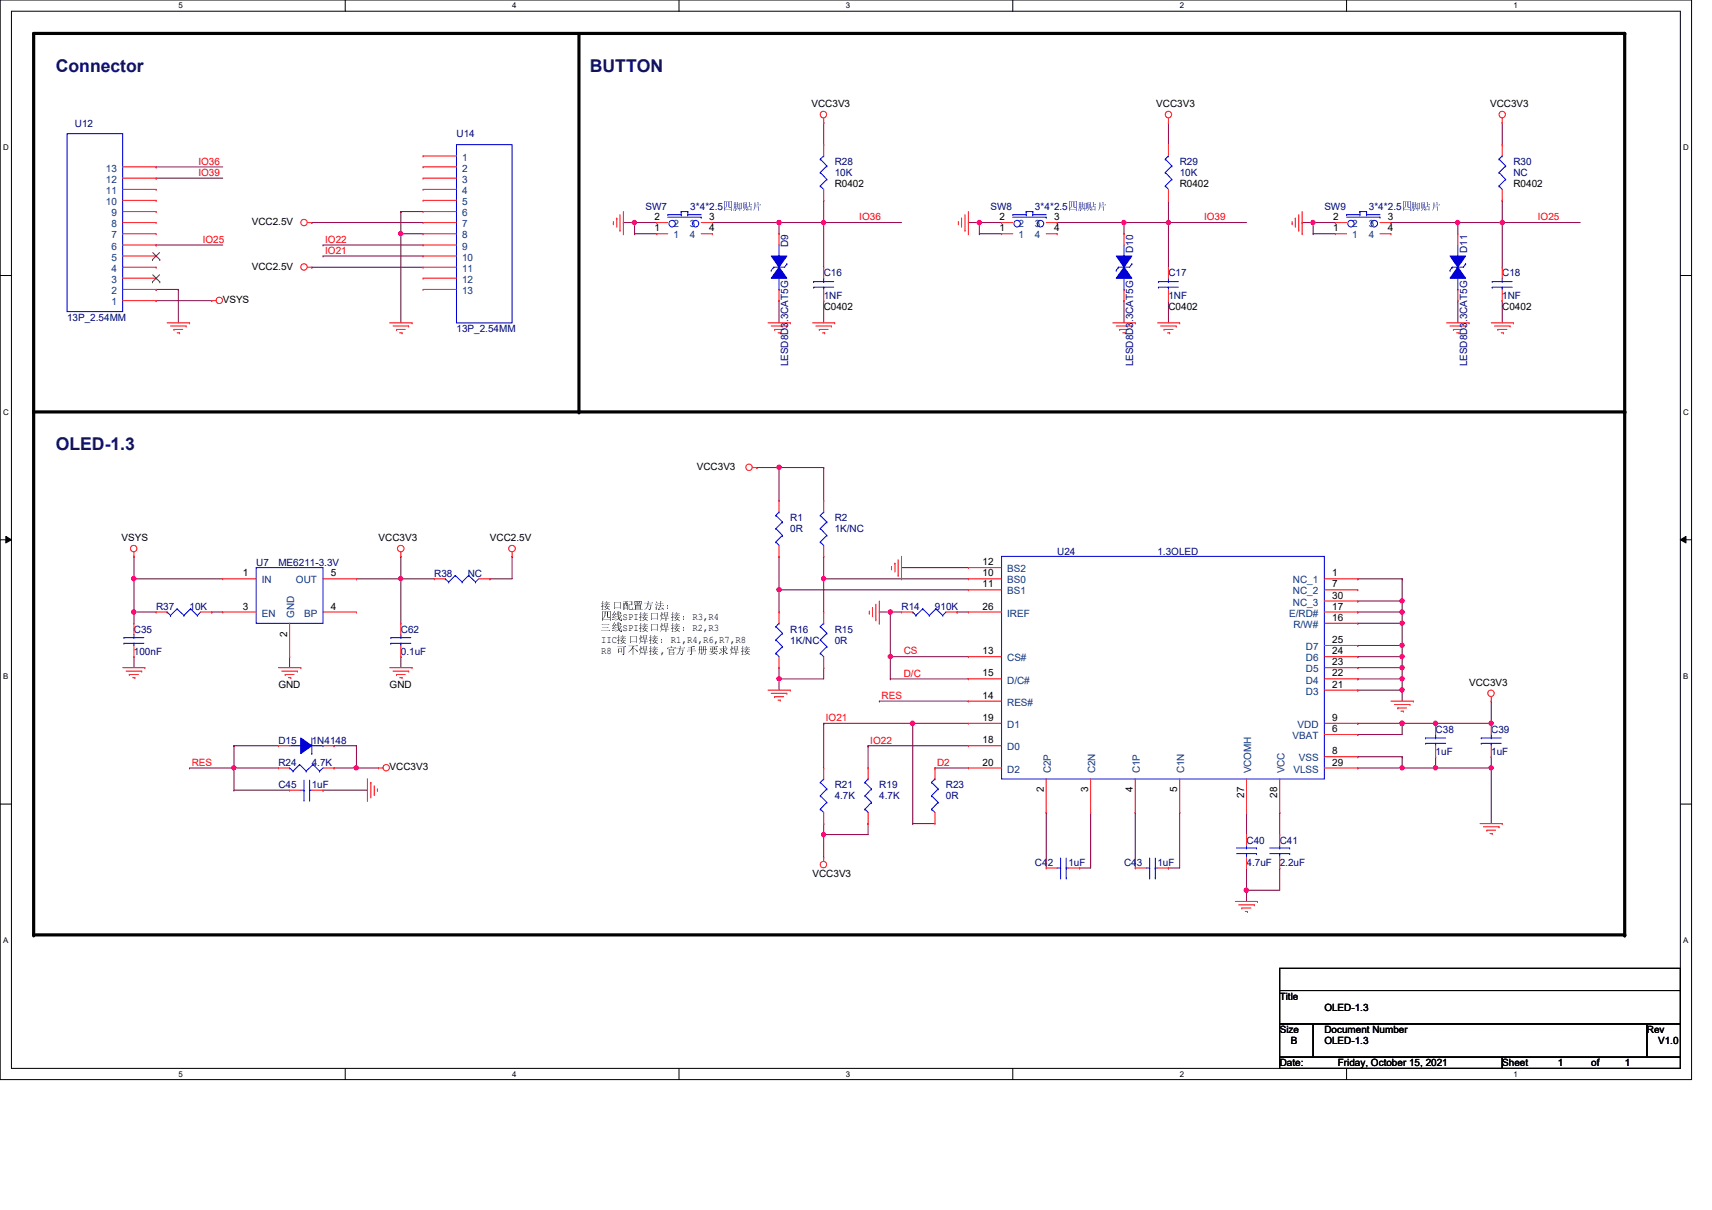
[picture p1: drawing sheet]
<svg xmlns="http://www.w3.org/2000/svg" width="297mm" height="210mm" viewBox="0 0 297 210" stroke-linecap="round" stroke-linejoin="round" font-family="sans-serif">
<path d="M0 0h293.5v187.3h-293.5zM2 1.9h289.5v183.4h-289.5z" fill="none" stroke="#000" stroke-width=".17"/>
<g fill="#fff">
<path d="M30.9 .2h.8v1.5h-.8z"/>
<path d="M30.9 185.5h.8v1.6h-.8z"/>
</g>
<path d="M59.9 0v1.9M59.9 185.3v2" fill="none" stroke="#000" stroke-width=".17"/>
<g fill="#fff">
<path d="M88.9 .2h.7v1.5h-.7z"/>
<path d="M88.9 185.5h.7v1.6h-.7z"/>
</g>
<path d="M117.8 0v1.9M117.8 185.3v2" fill="none" stroke="#000" stroke-width=".17"/>
<g fill="#fff">
<path d="M146.8 .2h.7v1.5h-.7z"/>
<path d="M146.8 185.5h.7v1.6h-.7z"/>
</g>
<path d="M175.7 0v1.9M175.7 185.3v2" fill="none" stroke="#000" stroke-width=".17"/>
<g fill="#fff">
<path d="M204.7 .2h.7v1.5h-.7z"/>
<path d="M204.7 185.5h.7v1.6h-.7z"/>
</g>
<path d="M233.6 0v1.9M233.6 185.3v2" fill="none" stroke="#000" stroke-width=".17"/>
<g fill="#fff">
<path d="M262.6 .2h.8v1.5h-.8z"/>
<path d="M262.6 185.5h.8v1.6h-.8z"/>
<path d="M.5 24.8h1v1.6h-1z"/>
<path d="M292.1 24.8h.9v1.6h-.9z"/>
<path d="M.5 70.7h1v1.5h-1z"/>
<path d="M292.1 70.7h.9v1.5h-.9z"/>
</g>
<path d="M0 47.8h2M291.5 47.8h2" fill="none" stroke="#000" stroke-width=".17"/>
<g fill="#fff">
<path d="M.5 116.5h.9v1.6h-.9z"/>
<path d="M292.1 116.5h.8v1.6h-.8z"/>
</g>
<path d="M0 93.6h2M1 93l1 .6-1 .6zM291.5 93.6l1-.6v1.2zM291.5 93.6h2" fill="none" stroke="#000" stroke-width=".17"/>
<path d="M1 93l1 .6-1 .6zM291.5 93.6l1-.6v1.2z" fill="#000"/>
<g fill="#fff">
<path d="M.5 162.4h.9v1.5h-.9z"/>
<path d="M292.1 162.4h.8v1.5h-.8z"/>
</g>
<path d="M0 139.5h2M291.5 139.5h2" fill="none" stroke="#000" stroke-width=".17"/>
<path d="M5.8 5.8h276.1v156.4h-276.1zM100.5 5.8v65.7M5.8 71.5h276.1" fill="none" stroke="#000" stroke-width=".55"/>
<g fill="#000">
<circle cx="281.9" cy="5.8" r=".28"/>
<circle cx="5.8" cy="71.5" r=".28"/>
<circle cx="100.5" cy="71.5" r=".28"/>
<circle cx="281.9" cy="71.5" r=".28"/>
<circle cx="5.8" cy="162.2" r=".28"/>
<circle cx="281.9" cy="162.2" r=".28"/>
</g>
<path d="M135.2 115.8h.1M135.2 115.8v2M152.6 106.2h.1M152.6 106.2h1.9M154.5 106.2h.1M154.5 106.2v7.7" fill="none" stroke="#7f003f" stroke-width=".17"/>
<circle cx="154.5" cy="106.2" r=".38" fill="#f0f"/>
<circle cx="154.5" cy="106.2" r=".38" fill="none" stroke="#f0f" stroke-width=".17"/>
<path d="M235.6 100.4h.1M235.6 104.3h.1M235.6 100.4h7.7M235.6 104.3h7.7M243.3 100.4h.1M243.3 104.3h.1M243.3 100.4v5.8" fill="none" stroke="#7f003f" stroke-width=".17"/>
<circle cx="243.3" cy="104.2" r=".37" fill="#f0f"/>
<circle cx="243.3" cy="104.2" r=".37" fill="none" stroke="#f0f" stroke-width=".17"/>
<path d="M235.6 106.2h.1M235.6 108.1h.1M235.6 106.2h7.7M235.6 108.1h7.7M243.3 108.1h.1M243.3 108.1v3.9" fill="none" stroke="#7f003f" stroke-width=".17"/>
<circle cx="243.3" cy="108.1" r=".37" fill="#f0f"/>
<circle cx="243.3" cy="108.1" r=".37" fill="none" stroke="#f0f" stroke-width=".17"/>
<path d="M235.6 112h.1M235.6 112h7.7M243.3 112h.1M243.3 112v1.9" fill="none" stroke="#7f003f" stroke-width=".17"/>
<circle cx="243.3" cy="111.9" r=".37" fill="#f0f"/>
<circle cx="243.3" cy="111.9" r=".37" fill="none" stroke="#f0f" stroke-width=".17"/>
<path d="M235.6 113.9h.1M235.6 115.8h.1M235.6 113.9h7.7M235.6 115.8h7.7M243.3 119.7h.1M243.3 119.7v1.9" fill="none" stroke="#7f003f" stroke-width=".17"/>
<circle cx="243.2" cy="115.8" r=".38" fill="#f0f"/>
<circle cx="243.2" cy="115.8" r=".38" fill="none" stroke="#f0f" stroke-width=".17"/>
<path d="M235.6 117.8h.1M235.6 117.8h7.7" fill="none" stroke="#7f003f" stroke-width=".17"/>
<circle cx="243.3" cy="117.7" r=".37" fill="#f0f"/>
<circle cx="243.3" cy="117.7" r=".37" fill="none" stroke="#f0f" stroke-width=".17"/>
<path d="M235.6 119.7h.1M235.6 119.7h7.7" fill="none" stroke="#7f003f" stroke-width=".17"/>
<circle cx="243.2" cy="119.7" r=".38" fill="#f0f"/>
<circle cx="243.2" cy="119.7" r=".38" fill="none" stroke="#f0f" stroke-width=".17"/>
<path d="M235.6 125.5h.1M235.6 125.5h7.7M249.1 125.5h.1M249.1 125.5h9.6" fill="none" stroke="#7f003f" stroke-width=".17"/>
<circle cx="258.7" cy="125.5" r=".38" fill="#f0f"/>
<circle cx="258.7" cy="125.5" r=".38" fill="none" stroke="#f0f" stroke-width=".17"/>
<circle cx="249" cy="125.5" r=".38" fill="#f0f"/>
<circle cx="249" cy="125.5" r=".38" fill="none" stroke="#f0f" stroke-width=".17"/>
<path d="M235.6 127.4h.1M243.3 125.5h.1M243.3 125.5v1.9h-7.7" fill="none" stroke="#7f003f" stroke-width=".17"/>
<circle cx="243.2" cy="125.5" r=".38" fill="#f0f"/>
<circle cx="243.2" cy="125.5" r=".38" fill="none" stroke="#f0f" stroke-width=".17"/>
<path d="M235.6 133.2h.1M235.6 133.2h7.7M258.7 133.2h.1M258.7 133.2v9.7" fill="none" stroke="#7f003f" stroke-width=".17"/>
<circle cx="258.7" cy="133.2" r=".37" fill="#f0f"/>
<circle cx="258.7" cy="133.2" r=".37" fill="none" stroke="#f0f" stroke-width=".17"/>
<path d="M235.6 131.3h.1M235.6 131.3h7.7M243.3 131.3h.1M243.3 131.3v1.9M249.1 133.2h.1M249.1 131.3h.1M249.1 133.2h9.6M249.1 131.3v1.9" fill="none" stroke="#7f003f" stroke-width=".17"/>
<circle cx="249.1" cy="133.2" r=".37" fill="#f0f"/>
<circle cx="249.1" cy="133.2" r=".37" fill="none" stroke="#f0f" stroke-width=".17"/>
<path d="M216.3 140.9h.1M216.3 150.6h.1M216.3 154.4h.1M216.3 140.9v3.9M216.3 150.6v3.8M222 140.9h.1M222 150.6h.1M222 140.9v3.9M222 150.6v3.8h-5.7" fill="none" stroke="#7f003f" stroke-width=".17"/>
<circle cx="216.2" cy="154.4" r=".38" fill="#f0f"/>
<circle cx="216.2" cy="154.4" r=".38" fill="none" stroke="#f0f" stroke-width=".17"/>
<g fill="none" stroke="#7f003f" stroke-width=".17">
<path d="M243.3 106.2h.1M243.3 106.2v1.9M181.5 140.9h.1M181.5 140.9v9.7M187.3 150.6h.1M189.2 140.9h.1M189.2 140.9v9.7h-1.9M197 140.9h.1M197 140.9v9.7M202.7 150.6h.1M204.7 140.9h.1M204.7 140.9v9.7h-2"/>
<path d="M216.3 154.4h.1M216.3 154.4v2"/>
</g>
<circle cx="243.2" cy="106.2" r=".38" fill="#f0f"/>
<circle cx="243.2" cy="106.2" r=".38" fill="none" stroke="#f0f" stroke-width=".17"/>
<path d="M243.3 117.8h.1M243.3 115.8h.1M243.3 113.9h.1M243.3 113.9v5.8" fill="none" stroke="#7f003f" stroke-width=".17"/>
<circle cx="243.3" cy="113.9" r=".37" fill="#f0f"/>
<circle cx="243.3" cy="113.9" r=".37" fill="none" stroke="#f0f" stroke-width=".17"/>
<path d="M243.3 133.2h.1M243.3 133.2h5.8M258.7 131.3h.1M258.7 131.3v1.9" fill="none" stroke="#7f003f" stroke-width=".17"/>
<circle cx="243.3" cy="133.2" r=".37" fill="#f0f"/>
<circle cx="243.3" cy="133.2" r=".37" fill="none" stroke="#f0f" stroke-width=".17"/>
<path d="M243.3 125.5h.1M243.3 125.5h5.8" fill="none" stroke="#7f003f" stroke-width=".17"/>
<circle cx="243.2" cy="125.5" r=".38" fill="#f0f"/>
<circle cx="243.2" cy="125.5" r=".38" fill="none" stroke="#f0f" stroke-width=".17"/>
<g fill="none" stroke="#7f003f" stroke-width=".17">
<path d="M135.2 96.5h.1M135.2 96.5v9.7M142.9 96.5h.1M142.9 96.5v3.9M156.4 98.5h.1M156.4 98.5h11.6M135.2 102.3h.1M135.2 102.3h32.8M142.9 100.4h.1M142.9 100.4h25.1M154.5 106.2h.1M154.5 106.2h1.9"/>
<path d="M166.1 106.2h.1M166.1 106.2h1.9"/>
</g>
<circle cx="135.2" cy="102.3" r=".37" fill="#f0f"/>
<circle cx="135.2" cy="102.3" r=".37" fill="none" stroke="#f0f" stroke-width=".17"/>
<path d="M142.9 100.4h.1M142.9 100.4v5.8" fill="none" stroke="#7f003f" stroke-width=".17"/>
<circle cx="142.9" cy="100.4" r=".38" fill="#f0f"/>
<circle cx="142.9" cy="100.4" r=".38" fill="none" stroke="#f0f" stroke-width=".17"/>
<path d="M135.2 117.8h.1M135.2 117.8v1.9M142.9 115.8h.1M142.9 115.8v2h-7.7" fill="none" stroke="#7f003f" stroke-width=".17"/>
<circle cx="135.2" cy="117.7" r=".37" fill="#f0f"/>
<circle cx="135.2" cy="117.7" r=".37" fill="none" stroke="#f0f" stroke-width=".17"/>
<path d="M135.2 81.1h.1M135.2 81.1h7.7M135.2 81.1v5.8M142.9 81.1h.1M142.9 81.1v5.8" fill="none" stroke="#7f003f" stroke-width=".17"/>
<circle cx="135.2" cy="81.1" r=".38" fill="#f0f"/>
<circle cx="135.2" cy="81.1" r=".38" fill="none" stroke="#f0f" stroke-width=".17"/>
<g fill="none" stroke="#7f003f" stroke-width=".17">
<path d="M131.3 81.1h.1M131.3 81.1h3.9M154.5 113.9h.1M154.5 117.8h.1M154.5 113.9h13.5M154.5 117.8h13.5M142.9 125.5h.1M142.9 125.5v7.7M150.6 129.4h.1M150.6 129.4h17.4M150.6 129.4v3.8M152.6 121.6h.1"/>
<path d="M152.6 121.6h15.4M158.4 125.5h.1M158.4 125.5h9.6M142.9 142.9h.1M142.9 144.8h.1M142.9 142.9v1.9M150.6 142.9h.1M150.6 142.9v1.9h-7.7"/>
</g>
<circle cx="142.9" cy="144.8" r=".38" fill="#f0f"/>
<circle cx="142.9" cy="144.8" r=".38" fill="none" stroke="#f0f" stroke-width=".17"/>
<path d="M158.4 125.5h.1M158.4 125.5v17.4M162.2 133.2h.1M162.2 133.2h5.8M142.9 144.8h.1M142.9 144.8v3.9M158.4 142.9h.1M158.4 142.9h3.8" fill="none" stroke="#7f003f" stroke-width=".17"/>
<circle cx="158.3" cy="125.5" r=".38" fill="#f0f"/>
<circle cx="158.3" cy="125.5" r=".38" fill="none" stroke="#f0f" stroke-width=".17"/>
<path d="M154.5 113.9h.1M154.5 113.9v3.9M142.9 125.5h.1M142.9 125.5h15.5" fill="none" stroke="#7f003f" stroke-width=".17"/>
<circle cx="154.5" cy="113.9" r=".37" fill="#f0f"/>
<circle cx="154.5" cy="113.9" r=".37" fill="none" stroke="#f0f" stroke-width=".17"/>
<g fill="none" stroke="#7f003f" stroke-width=".17">
<path d="M54.1 38.6h.1M54.1 38.6h19.3M69.6 36.7h.1M69.6 36.7h3.8M27.1 50.2h.1M27.1 50.2h3.8M30.9 50.2h.1M30.9 50.2v5.8M56 44.4h.1M56 42.5h.1M56 44.4h17.4M56 42.5h17.4"/>
<path d="M69.6 40.6h.1M69.6 40.6v15.4M258.7 121.6h.1M258.7 121.6v3.9"/>
</g>
<circle cx="69.5" cy="40.5" r=".37" fill="#f0f"/>
<circle cx="69.5" cy="40.5" r=".37" fill="none" stroke="#f0f" stroke-width=".17"/>
<g fill="none" stroke="#7f003f" stroke-width=".17">
<path d="M27.1 29h.1M27.1 30.9h.1M27.1 29h11.5M27.1 30.9h11.5M69.6 36.7h.1M69.6 36.7v3.9M108.2 38.6h.1M108.2 38.6h1.9M110.1 38.6h.1M110.1 38.6v2M27.1 52.2h.1M27.1 42.5h.1"/>
<path d="M27.1 52.2h9.6M27.1 42.5h11.5M54.1 46.4h.1M54.1 46.4h19.3M69.6 40.6h.1M69.6 40.6h3.8"/>
</g>
<circle cx="110.1" cy="38.6" r=".38" fill="#f0f"/>
<circle cx="110.1" cy="38.6" r=".38" fill="none" stroke="#f0f" stroke-width=".17"/>
<path d="M110.1 38.6h.1M110.1 38.6h3.9M123.6 38.6h.1M123.6 38.6h11.6" fill="none" stroke="#7f003f" stroke-width=".17"/>
<circle cx="135.2" cy="38.6" r=".38" fill="#f0f"/>
<circle cx="135.2" cy="38.6" r=".38" fill="none" stroke="#f0f" stroke-width=".17"/>
<g fill="none" stroke="#7f003f" stroke-width=".17">
<path d="M135.2 38.6h.1M135.2 38.6v2M142.9 38.6h.1M142.9 21.3h.1M142.9 21.3v3.8M142.9 38.6v7.8M142.9 38.6h13.5M110.1 40.6h.1M110.1 40.6h3.9M135.2 52.2h.1M135.2 52.2v3.8M142.9 52.2h.1"/>
<path d="M142.9 52.2v3.8"/>
</g>
<circle cx="142.9" cy="38.6" r=".38" fill="#f0f"/>
<circle cx="142.9" cy="38.6" r=".38" fill="none" stroke="#f0f" stroke-width=".17"/>
<path d="M135.2 38.6h7.7M142.9 34.8h.1M142.9 38.6h.1M142.9 34.8v3.8M168 38.6h.1M168 38.6h1.9M169.9 38.6h.1M169.9 38.6v2" fill="none" stroke="#7f003f" stroke-width=".17"/>
<circle cx="169.9" cy="38.6" r=".38" fill="#f0f"/>
<circle cx="169.9" cy="38.6" r=".38" fill="none" stroke="#f0f" stroke-width=".17"/>
<path d="M169.9 38.6h.1M169.9 38.6h3.9M183.4 38.6h.1M183.4 38.6h11.6" fill="none" stroke="#7f003f" stroke-width=".17"/>
<circle cx="195" cy="38.6" r=".38" fill="#f0f"/>
<circle cx="195" cy="38.6" r=".38" fill="none" stroke="#f0f" stroke-width=".17"/>
<g fill="none" stroke="#7f003f" stroke-width=".17">
<path d="M195 38.6h.1M195 38.6v2M202.7 38.6h.1M202.7 21.3h.1M202.7 21.3v3.8M202.7 38.6v7.8M202.7 38.6h13.6M169.9 40.6h.1M169.9 40.6h3.9M195 52.2h.1M195 52.2v3.8M202.7 52.2h.1"/>
<path d="M202.7 52.2v3.8"/>
</g>
<circle cx="202.7" cy="38.6" r=".38" fill="#f0f"/>
<circle cx="202.7" cy="38.6" r=".38" fill="none" stroke="#f0f" stroke-width=".17"/>
<path d="M195 38.6h7.7M202.7 34.8h.1M202.7 38.6h.1M202.7 34.8v3.8M225.9 38.6h.1M225.9 38.6h1.9M227.8 38.6h.1M227.8 38.6v2" fill="none" stroke="#7f003f" stroke-width=".17"/>
<circle cx="227.8" cy="38.6" r=".38" fill="#f0f"/>
<circle cx="227.8" cy="38.6" r=".38" fill="none" stroke="#f0f" stroke-width=".17"/>
<path d="M227.8 38.6h.1M227.8 38.6h3.9M241.3 38.6h.1M241.3 38.6h11.6" fill="none" stroke="#7f003f" stroke-width=".17"/>
<circle cx="252.9" cy="38.6" r=".38" fill="#f0f"/>
<circle cx="252.9" cy="38.6" r=".38" fill="none" stroke="#f0f" stroke-width=".17"/>
<g fill="none" stroke="#7f003f" stroke-width=".17">
<path d="M252.9 38.6h.1M252.9 38.6v2M260.6 38.6h.1M260.6 21.3h.1M260.6 21.3v3.8M260.6 38.6v7.8M260.6 38.6h13.6M227.8 40.6h.1M227.8 40.6h3.9M252.9 52.2h.1M252.9 52.2v3.8M260.6 52.2h.1"/>
<path d="M260.6 52.2v3.8"/>
</g>
<circle cx="260.6" cy="38.6" r=".38" fill="#f0f"/>
<circle cx="260.6" cy="38.6" r=".38" fill="none" stroke="#f0f" stroke-width=".17"/>
<path d="M252.9 38.6h7.7M260.6 34.8h.1M260.6 38.6h.1M260.6 34.8v3.8M23.2 100.4h.1M23.2 100.4h15.4" fill="none" stroke="#7f003f" stroke-width=".17"/>
<circle cx="23.2" cy="100.4" r=".38" fill="#f0f"/>
<circle cx="23.2" cy="100.4" r=".38" fill="none" stroke="#f0f" stroke-width=".17"/>
<path d="M23.2 106.2h.1M23.2 100.4h.1M23.2 106.2h3.9M23.2 100.4v5.8M36.7 106.2h.1M36.7 106.2h1.9M61.8 100.4h.1M61.8 100.4h7.8M69.6 113.9h.1M69.6 100.4h.1M69.6 100.4v7.7M69.6 113.9v1.9" fill="none" stroke="#7f003f" stroke-width=".17"/>
<circle cx="69.5" cy="100.4" r=".38" fill="#f0f"/>
<circle cx="69.5" cy="100.4" r=".38" fill="none" stroke="#f0f" stroke-width=".17"/>
<path d="M69.6 96.5h.1M69.6 96.5v3.9M23.2 113.9h.1M23.2 106.2h.1M23.2 106.2v1.9M23.2 113.9v1.9M50.2 113.9h.1M50.2 113.9v1.9" fill="none" stroke="#7f003f" stroke-width=".17"/>
<circle cx="23.2" cy="106.2" r=".38" fill="#f0f"/>
<circle cx="23.2" cy="106.2" r=".38" fill="none" stroke="#f0f" stroke-width=".17"/>
<g fill="none" stroke="#7f003f" stroke-width=".17">
<path d="M23.2 96.5h.1M23.2 96.5v3.9M88.9 96.5h.1M88.9 96.5v3.9h-3.9M69.6 100.4h.1M69.6 100.4h5.7M85 100.4h.1M40.6 133.2h.1M40.6 137.1h.1M40.6 133.2h7.7M40.6 137.1h9.6M40.6 133.2v3.9"/>
<path d="M58 133.2h.1M58 133.2h7.7M61.8 133.2h.1"/>
</g>
<circle cx="40.6" cy="133.2" r=".37" fill="#f0f"/>
<circle cx="40.6" cy="133.2" r=".37" fill="none" stroke="#f0f" stroke-width=".17"/>
<path d="M32.9 133.2h.1M32.9 133.2h7.7M56 137.1h.1M56 137.1h7.8M58 129.4h.1M58 129.4h3.8M61.8 129.4h.1M61.8 129.4v3.8" fill="none" stroke="#7f003f" stroke-width=".17"/>
<circle cx="61.8" cy="133.2" r=".37" fill="#f0f"/>
<circle cx="61.8" cy="133.2" r=".37" fill="none" stroke="#f0f" stroke-width=".17"/>
<path d="M40.6 129.4h.1M40.6 129.4h7.7M40.6 129.4v3.8" fill="none" stroke="#7f003f" stroke-width=".17"/>
<g fill="none" stroke="#f00" stroke-width=".17">
<path d="M53.3 38.6h.8M54.1 38.6h.1M106.4 38.8h.1M106.4 38.4v.4M107 37.8h.1M107 37.8v1.6M107.6 40h.1M107.6 37.3v2.7M108.2 36.7v3.9M142.9 21.3h.1M142.9 20.5v.8M166.3 38.8h.1"/>
<path d="M166.3 38.4v.4M166.8 37.8h.1M166.8 37.8v1.6M167.4 40h.1M167.4 37.3v2.7M168 36.7v3.9M202.7 21.3h.1M202.7 20.5v.8M224.2 38.8h.1M224.2 38.4v.4M224.7 37.8h.1M224.7 37.8v1.6"/>
<path d="M225.3 40h.1M225.3 37.3v2.7M225.9 36.7v3.9M260.6 21.3h.1M260.6 20.5v.8M29 56h3.9M29.6 56.6h2.7M30.2 57.1h.1M30.2 57.1h1.5M30.7 57.7h.5M31.2 57.7h.1M32.3 56.6h.1"/>
<path d="M32.9 56h.1M36.7 52.2h.1M36.7 52.2h.8M53.3 46.4h.8M54.1 46.4h.1M67.6 56h3.9M68.2 56.6h2.7M68.8 57.1h.1M68.8 57.1h1.5M69.3 57.7h.5M69.8 57.7h.1M70.9 56.6h.1"/>
<path d="M71.5 56h.1M108.2 40.6h.1M133.3 56h3.8M133.8 56.6h2.7M134.4 57.1h.1M134.4 57.1h1.6M135 57.7h.4M135.4 57.7h.1M136.5 56.6h.1M137.1 56h.1M141 56h3.8M141.6 56.6h2.7"/>
<path d="M142.2 57.1h.1M142.2 57.1h1.5M142.7 57.7h.4M143.1 57.7h.1M144.3 56.6h.1M144.8 56h.1M168 40.6h.1M193.1 56h3.9M193.7 56.6h2.7M194.3 57.1h.1M194.3 57.1h1.5M194.8 57.7h.4"/>
<path d="M195.2 57.7h.1M196.4 56.6h.1M197 56h.1M200.8 56h3.9M201.4 56.6h2.7M202 57.1h.1M202 57.1h1.5M202.6 57.7h.3M202.9 57.7h.1M204.1 56.6h.1M204.7 56h.1M225.9 40.6h.1"/>
<path d="M251 56h3.9M251.6 56.6h2.7M252.2 57.1h.1M252.2 57.1h1.5M252.7 57.7h.4M253.1 57.7h.1M254.3 56.6h.1M254.9 56h.1M258.7 56h3.9M259.3 56.6h2.7M259.9 57.1h.1M259.9 57.1h1.5"/>
<path d="M260.5 57.7h.4M260.9 57.7h.1M262 56.6h.1M262.6 56h.1M23.2 96.5h.1M23.2 95.8v.7M69.6 96.5h.1M69.6 95.8v.7M88.9 96.5h.1M88.9 95.8v.7M130.6 81.1h.7M131.3 81.1h.1"/>
<path d="M154.7 98.7h.1M154.7 98.3v.4M155.3 97.7h.1M155.3 97.7v1.5M155.8 99.8h.1M155.8 97.1v2.7M156.4 96.5v3.9M21.3 115.8h3.8M21.9 116.4h2.7M22.4 117h.1M22.4 117h1.6M23 117.6h.4"/>
<path d="M23.4 117.6h.1M24.6 116.4h.1M25.1 115.8h.1M48.3 115.8h3.9M48.9 116.4h2.7M49.5 117h.1M49.5 117h1.5M50 117.6h.5M50.5 117.6h.1M51.6 116.4h.1M52.2 115.8h.1M67.6 115.8h3.9"/>
<path d="M68.2 116.4h2.7M68.8 117h.1M68.8 117h1.5M69.3 117.6h.5M69.6 113.9h.1M69.6 108.1h.1M69.6 108.1v2M69.6 112v1.9M69.8 117.6h.1M70.9 116.4h.1M71.5 115.8h.1M133.3 119.7h3.8"/>
<path d="M137.1 119.7h.1M150.8 106.4h.1M150.8 106v.4M151.4 105.4h.1M151.4 105.4v1.6M152 107.5h.1M152 104.8v2.7M152.6 108.1h.1M152.6 104.3v3.8M156.4 100.4h.1M63.8 135.1h.1M63.8 135.1v3.9"/>
<path d="M64.3 135.7h.1M64.3 135.7v2.7M64.9 137.8h.1M64.9 136.3v1.5M65.5 136.9h.1M65.5 136.9v.4M65.7 133.2h.1M65.7 133.2h.8M133.8 120.3h2.7M134.4 120.9h.1M134.4 120.9h1.6M135 121.5h.4"/>
<path d="M135.4 121.5h.1M136.5 120.3h.1M150.6 133.2h.1M150.6 133.2v1.9M241.3 121.6h3.9M241.9 122.2h2.7M242.5 122.8h.1M242.5 122.8h1.5M243.1 123.4h.4M243.5 123.4h.1M244.6 122.2h.1M245.2 121.6h.1"/>
<path d="M258.7 121.6h.1M258.7 131.3h.1M258.7 125.5h.1M258.7 120.9v.7M258.7 125.5v1.9M258.7 129.4v1.9M142.9 148.7h.1M142.9 148.7v.7M150.6 142.9h.1M150.6 140.9v2M214.3 156.4h3.9M214.9 157h2.7"/>
<path d="M215.5 157.5h.1M215.5 157.5h1.5M216.1 158.1h.3M216.4 158.1h.1M217.6 157h.1M218.2 156.4h.1M256.8 142.9h3.8M257.4 143.4h2.7M258 144h.1M258 144h1.5M258.5 144.6h.4M258.9 144.6h.1"/>
<path d="M260.1 143.4h.1M260.6 142.9h.1"/>
<circle cx="142.9" cy="19.9" r=".56"/>
<circle cx="202.7" cy="19.9" r=".56"/>
<circle cx="260.6" cy="19.9" r=".56"/>
<circle cx="52.7" cy="38.6" r=".56"/>
<circle cx="38" cy="52.1" r=".56"/>
<circle cx="52.7" cy="46.3" r=".56"/>
<circle cx="23.2" cy="95.2" r=".56"/>
<circle cx="69.5" cy="95.2" r=".56"/>
<circle cx="88.8" cy="95.2" r=".56"/>
<circle cx="130" cy="81.1" r=".56"/>
<circle cx="67" cy="133.2" r=".56"/>
<circle cx="258.7" cy="120.3" r=".56"/>
<circle cx="142.9" cy="150" r=".56"/>
</g>
<path d="M222 168h69.5v3.8h-69.5zM222 171.8h69.5v5.8h-69.5zM222 177.6h5.8v5.8h-5.8zM227.8 177.6h57.9v5.8h-57.9zM285.7 177.6h5.8v5.8h-5.8zM222 183.4h38.6v1.9h-38.6zM260.6 183.4h30.9v1.9h-30.9z" fill="none" stroke="#000" stroke-width=".17"/>
<g fill="none" stroke="#00f" stroke-width=".17">
<path d="M252 46.4h.1M252 46.4h1.9M252.9 44.4h.1M252.9 50.2h.1M252.9 42.5v1.9M252.9 48.3v1.9M67.8 110.6h.1M67.8 111.6h.1M67.8 110.6h3.5M67.8 111.6h3.5M69.6 111.6h.1M69.6 110.6h.1"/>
<path d="M69.6 110.1v.5M69.6 111.6v.4M150.1 138h.1M150.1 135.7h.1M150.1 138l1.1 1.2M150.1 135.7l1.1 1.2M150.6 135.1h.1M150.6 135.1l-.5 .6M151.2 139.2h.1M151.2 136.9h.1M151.2 139.2l-1.1 1.2M151.2 136.9l-1.1 1.1"/>
<path d="M257 128h.1M257 128.9h.1M257 128h3.5M257 128.9h3.5M258.7 128.9h.1M258.7 128h.1M258.7 127.4v.6M258.7 128.9v.5M150.1 140.4h.1M150.1 140.4l.5 .5"/>
</g>
<path d="M251.6 44.4h2.7l-1.4 2z" fill-rule="evenodd" fill="#00f"/>
<path d="M251.6 44.4h2.7l-1.4 2zM251.6 46.9h.1M252 46.4l-.4 .5M254.3 45.8h.1M254.3 45.8l-.4 .6" fill="none" stroke="#00f" stroke-width=".17"/>
<path d="M252.9 46.4l1.4 1.9h-2.7z" fill-rule="evenodd" fill="#00f"/>
<g fill="none" stroke="#00f" stroke-width=".17">
<path d="M175.7 37.3h.1M175.7 37.3h2.4M175.7 37.7h5.8M178.1 36.7h.1M178.1 37.3h.1M178.1 36.7h1.1M178.1 36.7v.6M179.2 36.7h.1M179.2 37.3h.1M179.2 36.7v.6M179.2 37.3h2.3M181.5 37.7h.1"/>
<path d="M194.1 46.4h.1M194.1 46.4h1.9M195 44.4h.1M195 50.2h.1M195 42.5v1.9M195 48.3v1.9M252.9 46.4l1.4 1.9h-2.7zM258.9 48.9h.1M258.9 49.8h.1M258.9 48.9h3.5M258.9 49.8h3.5M260.6 49.8h.1"/>
<path d="M260.6 48.9h.1M260.6 48.3v.6M260.6 49.8v.4M79 99.8h.1M79 99.8l1.2 1.2M79 99.8l-1.2 1.2M81.3 99.8h.1M81.3 99.8l1.2 1.2M81.3 99.8l-1.1 1.2M142.3 94h.1M142.3 91.7h.1M142.3 89.4h.1"/>
<path d="M142.3 94l.6 .6M142.3 91.7l1.2 1.2M142.3 89.4l1.2 1.2M142.9 88.8h.1M142.9 88.8l-.6 .6M143.5 92.9h.1M143.5 90.6h.1M143.5 92.9l-1.2 1.1M143.5 90.6l-1.2 1.1M21.5 110.6h.1M21.5 111.6h.1M21.5 110.6h3.5"/>
<path d="M21.5 111.6h3.5M23.2 111.6h.1M23.2 110.6h.1M23.2 110.1v.5M23.2 111.6v.4M77.3 100.4h.1M77.3 100.4l.5 .6M77.8 101h.1M80.2 101h.1M82.5 101h.1M83.1 100.4l-.6 .6M158.4 106.2h.1"/>
<path d="M158.4 106.2l.5 .6M158.9 106.8h.1M160.1 105.6h.1M160.1 105.6l1.1 1.2M160.1 105.6l-1.2 1.2M161.2 106.8h.1M162.4 105.6h.1M162.4 105.6l1.2 1.2M162.4 105.6l-1.2 1.2M163.6 106.8h.1M164.1 106.2l-.5 .6M142.3 138h.1"/>
<path d="M142.3 135.7h.1M142.3 138l1.2 1.2M142.3 135.7l1.2 1.2M142.9 135.1h.1M142.9 135.1l-.6 .6M143.5 139.2h.1M143.5 136.9h.1M143.5 139.2l-1.2 1.2M143.5 136.9l-1.2 1.1M142.3 140.4h.1M142.3 140.4l.6 .5M214.5 148.1h3.5"/>
<path d="M214.5 147.1h3.5M216.3 147.1h.1M216.3 148.1h.1M216.3 146.7v.4M216.3 148.1v.6M218 148.1h.1M218 147.1h.1"/>
<circle cx="176.5" cy="38.8" r=".56"/>
<circle cx="180.5" cy="38.8" r=".57"/>
</g>
<g fill="none" stroke="#f00" stroke-width=".17">
<path d="M173.8 38.6h.1M173.8 38.6h1.9M181.5 38.6h1.9M183.4 38.6h.1M173.8 40.6h.1M173.8 40.6h1.9M181.5 40.6h1.9M183.4 40.6h.1M252.9 40.6h.1M252.9 52.2h.1M252.9 40.6v1.9M252.9 50.2v2"/>
<path d="M260.6 52.2h.1M260.6 46.4h.1M260.6 46.4v1.9M260.6 50.2v2M142.9 96.5h.1M142.9 86.9h.1M142.9 86.9v1.9M142.9 94.6v1.9M23.2 113.9h.1M23.2 108.1h.1M23.2 108.1v2M23.2 112v1.9"/>
<path d="M75.3 100.4h.1M75.3 100.4h2M83.1 100.4h1.9M85 100.4h.1M156.4 106.2h.1M156.4 106.2h2M164.1 106.2h2M166.1 106.2h.1M142.9 133.2h.1M142.9 133.2v1.9M142.9 142.9h.1M142.9 140.9v2"/>
<path d="M216.3 144.8h.1M216.3 150.6h.1M216.3 144.8v1.9M216.3 148.7v1.9"/>
</g>
<path d="M193.7 44.4h2.7l-1.4 2z" fill-rule="evenodd" fill="#00f"/>
<path d="M193.7 44.4h2.7l-1.4 2zM193.7 46.9h.1M194.1 46.4l-.4 .5M196.4 45.8h.1M196.4 45.8l-.4 .6" fill="none" stroke="#00f" stroke-width=".17"/>
<path d="M195 46.4l1.4 1.9h-2.7z" fill-rule="evenodd" fill="#00f"/>
<g fill="none" stroke="#00f" stroke-width=".17">
<path d="M115.9 37.3h.1M115.9 37.3h2.3M115.9 37.7h5.8M118.2 36.7h.1M118.2 37.3h.1M118.2 36.7h1.1M118.2 36.7v.6M119.3 36.7h.1M119.3 37.3h.1M119.3 36.7v.6M119.3 37.3h2.4M121.7 37.7h.1"/>
<path d="M202.2 32.3h.1M202.2 29.9h.1M202.2 27.6h.1M202.2 32.3l.5 .6M202.2 29.9l1.1 1.2M202.2 27.6l1.1 1.2M202.7 27.1h.1M202.7 27.1l-.5 .5M203.3 31.1h.1M203.3 28.8h.1M203.3 31.1l-1.1 1.2M203.3 28.8l-1.1 1.1"/>
<path d="M260.1 32.3h.1M260.1 29.9h.1M260.1 27.6h.1M260.1 32.3l.5 .6M260.1 29.9l1.1 1.2M260.1 27.6l1.1 1.2M260.6 27.1h.1M260.6 27.1l-.5 .5M261.2 31.1h.1M261.2 28.8h.1M261.2 31.1l-1.1 1.2M261.2 28.8l-1.1 1.1"/>
<path d="M134.2 46.4h.1M134.2 46.4h1.9M135.2 44.4h.1M135.2 50.2h.1M135.2 42.5v1.9M135.2 48.3v1.9M195 46.4l1.4 1.9h-2.7zM134.6 94h.1M134.6 91.7h.1M134.6 89.4h.1M134.6 94l.6 .6M134.6 91.7l1.2 1.2"/>
<path d="M134.6 89.4l1.2 1.2M135.2 88.8h.1M135.2 88.8l-.6 .6M135.8 92.9h.1M135.8 90.6h.1M135.8 92.9l-1.2 1.1M135.8 90.6l-1.2 1.1M173.8 96.5h56v38.6h-56zM134.6 113.3h.1M134.6 111h.1M134.6 108.7h.1M134.6 113.3l.6 .6"/>
<path d="M134.6 111l1.2 1.2M134.6 108.7l1.2 1.2M135.2 108.1h.1M135.2 108.1l-.6 .6M135.8 112.2h.1M135.8 109.9h.1M135.8 112.2l-1.2 1.1M135.8 109.9l-1.2 1.1M142.3 113.3h.1M142.3 111h.1M142.3 108.7h.1M142.3 113.3l.6 .6"/>
<path d="M142.3 111l1.2 1.2M142.3 108.7l1.2 1.2M142.9 108.1h.1M142.9 108.1l-.6 .6M143.5 112.2h.1M143.5 109.9h.1M143.5 112.2l-1.2 1.1M143.5 109.9l-1.2 1.1M50.2 133.2h.1M50.2 133.2l.6 .6M50.8 133.8h.1M52 132.6h.1"/>
<path d="M52 132.6l1.1 1.2M52 132.6l-1.2 1.2M52.2 137.1h.5M52.7 138.8h.1M52.7 137.1h.1M52.7 135.3v3.5M53.1 133.8h.1M53.7 137.1h.1M53.7 138.8h.1M53.7 137.1h.4M53.7 135.3v3.5M54.3 132.6h.1"/>
<path d="M54.3 132.6l1.2 1.2M54.3 132.6l-1.2 1.2M55.5 133.8h.1M56 133.2l-.5 .6M161.6 138h.1M161.6 135.7h.1M161.6 138l1.2 1.2M161.6 135.7l1.2 1.2M162.2 135.1h.1M162.2 135.1l-.6 .6M162.8 139.2h.1M162.8 136.9h.1"/>
<path d="M162.8 139.2l-1.2 1.2M162.8 136.9l-1.2 1.1M161.6 140.4h.1M161.6 140.4l.6 .5M220.3 148.1h3.5M220.3 147.1h3.5M222 147.1h.1M222 148.1h.1M222 146.7v.4M222 148.1v.6M223.8 148.1h.1M223.8 147.1h.1"/>
<circle cx="116.6" cy="38.8" r=".56"/>
<circle cx="120.7" cy="38.8" r=".56"/>
</g>
<g fill="none" stroke="#f00" stroke-width=".17">
<path d="M114 38.6h.1M114 38.6h1.9M121.7 38.6h1.9M123.6 38.6h.1M202.7 34.8h.1M202.7 25.1h.1M202.7 25.1v2M202.7 32.9v1.9M260.6 34.8h.1M260.6 25.1h.1M260.6 25.1v2M260.6 32.9v1.9"/>
<path d="M114 40.6h.1M114 40.6h1.9M121.7 40.6h1.9M123.6 40.6h.1M195 40.6h.1M195 52.2h.1M195 40.6v1.9M195 50.2v2M135.2 96.5h.1M135.2 86.9h.1M135.2 86.9v1.9M135.2 94.6v1.9"/>
<path d="M168 98.5h.1M168 98.5h5.8M135.2 115.8h.1M135.2 106.2h.1M135.2 106.2v1.9M135.2 113.9v1.9M142.9 115.8h.1M142.9 106.2h.1M142.9 106.2v1.9M142.9 113.9v1.9M168 100.4h.1M168 102.3h.1"/>
<path d="M168 106.2h.1M168 113.9h.1M168 117.8h.1M168 100.4h5.8M168 102.3h5.8M168 106.2h5.8M168 113.9h5.8M168 117.8h5.8M229.8 100.4h5.8M229.8 102.3h5.8M229.8 106.2h5.8M229.8 113.9h5.8"/>
<path d="M229.8 117.8h5.8M229.8 119.7h5.8M229.8 115.8h5.8M229.8 112h5.8M229.8 104.3h5.8M229.8 108.1h5.8M235.6 119.7h.1M235.6 117.8h.1M235.6 115.8h.1M235.6 113.9h.1M235.6 112h.1M235.6 100.4h.1"/>
<path d="M235.6 102.3h.1M235.6 104.3h.1M235.6 106.2h.1M235.6 108.1h.1M48.3 133.2h.1M48.3 133.2h1.9M50.2 137.1h.1M50.2 137.1h2M54.1 137.1h1.9M56 137.1h.1M56 133.2h2M58 133.2h.1"/>
<path d="M162.2 133.2h.1M162.2 133.2v1.9M168 121.6h.1M168 125.5h.1M168 129.4h.1M168 133.2h.1M168 133.2h5.8M168 121.6h5.8M168 125.5h5.8M168 129.4h5.8M181.5 135.1v5.8M189.2 135.1v5.8"/>
<path d="M197 135.1v5.8M204.7 135.1v5.8M216.3 135.1v5.8M222 135.1v5.8M229.8 133.2h5.8M229.8 125.5h5.8M229.8 131.3h5.8M229.8 127.4h5.8M235.6 133.2h.1M235.6 131.3h.1M235.6 127.4h.1M235.6 125.5h.1"/>
<path d="M162.2 142.9h.1M162.2 140.9v2M181.5 140.9h.1M189.2 140.9h.1M197 140.9h.1M204.7 140.9h.1M216.3 140.9h.1M222 144.8h.1M222 150.6h.1M222 140.9h.1M222 144.8v1.9M222 148.7v1.9"/>
</g>
<path d="M133.8 44.4h2.7l-1.3 2z" fill-rule="evenodd" fill="#00f"/>
<path d="M133.8 44.4h2.7l-1.3 2zM133.8 46.9h.1M134.2 46.4l-.4 .5M136.5 45.8h.1M136.5 45.8l-.4 .6" fill="none" stroke="#00f" stroke-width=".17"/>
<path d="M135.2 46.4l1.3 1.9h-2.7z" fill-rule="evenodd" fill="#00f"/>
<g fill="none" stroke="#00f" stroke-width=".17">
<path d="M11.6 23.2h9.7v30.9h-9.7zM135.2 46.4l1.3 1.9h-2.7zM201 48.9h.1M201 49.8h.1M201 48.9h3.5M201 49.8h3.5M202.7 49.8h.1M202.7 48.9h.1M202.7 48.3v.6M202.7 49.8v.4M50.2 129.4h2M52.2 129.4h.1"/>
<path d="M54.1 130.7h.1M54.1 128v2.7M54.1 129.4h1.9M56 129.4h.1M183.4 150.6h.6M184 152.3h.1M184 150.6h.1M184 148.8v3.5M185 150.6h.1M185 152.3h.1M185 150.6h.4M185 148.8v3.5"/>
</g>
<g fill="none" stroke="#f00" stroke-width=".17">
<path d="M21.3 38.6h5.8M21.3 36.7h5.8M21.3 34.8h5.8M21.3 32.9h5.8M21.3 30.9h5.8M21.3 29h5.8M27.1 38.6h.1M27.1 36.7h.1M27.1 34.8h.1M27.1 32.9h.1M27.1 30.9h.1M27.1 29h.1"/>
<path d="M21.3 52.2h5.8M21.3 50.2h5.8M21.3 48.3h5.8M21.3 46.4h5.8M21.3 44.4h5.8M21.3 42.5h5.8M21.3 40.6h5.8M27.1 52.2h.1M27.1 50.2h.1M27.1 48.3h.1M27.1 46.4h.1M27.1 44.4h.1"/>
<path d="M27.1 42.5h.1M27.1 40.6h.1M135.2 40.6h.1M135.2 52.2h.1M135.2 40.6v1.9M135.2 50.2v2M202.7 52.2h.1M202.7 46.4h.1M202.7 46.4v1.9M202.7 50.2v2M181.5 150.6h.1M181.5 150.6h1.9"/>
<path d="M185.4 150.6h1.9M187.3 150.6h.1"/>
</g>
<path d="M26.5 48.9h.1M26.5 45h.1M26.5 47.7l1.2 1.2M26.5 43.8l1.2 1.2M27.7 47.7l-1.2 1.2M27.7 43.8l-1.2 1.2M27.7 48.9h.1M27.7 45h.1" fill="none" stroke="#7f3f00" stroke-width=".17"/>
<path d="M52.2 128l1.9 1.4-1.9 1.3z" fill-rule="evenodd" fill="#00f"/>
<g fill="none" stroke="#00f" stroke-width=".17">
<path d="M79.2 25.1h9.7v30.9h-9.7zM142.3 32.3h.1M142.3 29.9h.1M142.3 27.6h.1M142.3 32.3l.6 .6M142.3 29.9l1.2 1.2M142.3 27.6l1.2 1.2M142.9 27.1h.1M142.9 27.1l-.6 .5M143.5 31.1h.1M143.5 28.8h.1M143.5 31.1l-1.2 1.2"/>
<path d="M143.5 28.8l-1.2 1.1M233.6 37.3h.1M233.6 37.3h2.4M233.6 37.7h5.8M236 36.7h.1M236 37.3h.1M236 36.7h1.1M236 36.7v.6M237.1 36.7h.1M237.1 37.3h.1M237.1 36.7v.6M237.1 37.3h2.3"/>
<path d="M239.4 37.7h.1M141.2 48.9h.1M141.2 49.8h.1M141.2 48.9h3.4M141.2 49.8h3.4M142.9 49.8h.1M142.9 48.9h.1M142.9 48.3v.6M142.9 49.8v.4M44.4 98.5h11.6v9.6h-11.6zM29 106.2h.1M29 106.2l.6 .6"/>
<path d="M29.6 106.8h.1M30.7 105.6h.1M30.7 105.6l1.2 1.2M30.7 105.6l-1.1 1.2M31.9 106.8h.1M33.1 105.6h.1M33.1 105.6l1.1 1.2M33.1 105.6l-1.2 1.2M34.2 106.8h.1M34.8 106.2l-.6 .6M52.2 128l1.9 1.4-1.9 1.3zM247.4 128h.1"/>
<path d="M247.4 128.9h.1M247.4 128h3.4M247.4 128.9h3.4M249.1 128.9h.1M249.1 128h.1M249.1 127.4v.6M249.1 128.9v.5M198.9 150.6h.6M199.5 152.3h.1M199.5 150.6h.1M199.5 148.8v3.5M200.4 150.6h.1"/>
<path d="M200.4 152.3h.1M200.4 150.6h.4M200.4 148.8v3.5"/>
<circle cx="234.4" cy="38.8" r=".56"/>
<circle cx="238.4" cy="38.8" r=".57"/>
</g>
<g fill="none" stroke="#f00" stroke-width=".17">
<path d="M73.4 27.1h.1M73.4 29h.1M73.4 30.9h.1M73.4 32.9h.1M73.4 34.8h.1M73.4 36.7h.1M73.4 38.6h.1M73.4 27.1h5.8M73.4 29h5.8M73.4 30.9h5.8M73.4 32.9h5.8M73.4 34.8h5.8"/>
<path d="M73.4 36.7h5.8M73.4 38.6h5.8M142.9 34.8h.1M142.9 25.1h.1M142.9 25.1v2M142.9 32.9v1.9M231.7 38.6h.1M231.7 38.6h1.9M239.4 38.6h1.9M241.3 38.6h.1M73.4 40.6h.1M73.4 42.5h.1"/>
<path d="M73.4 44.4h.1M73.4 46.4h.1M73.4 48.3h.1M73.4 50.2h.1M73.4 40.6h5.8M73.4 42.5h5.8M73.4 44.4h5.8M73.4 46.4h5.8M73.4 48.3h5.8M73.4 50.2h5.8M142.9 52.2h.1M142.9 46.4h.1"/>
<path d="M142.9 46.4v1.9M142.9 50.2v2M231.7 40.6h.1M231.7 40.6h1.9M239.4 40.6h1.9M241.3 40.6h.1M27.1 106.2h.1M27.1 106.2h1.9M34.8 106.2h1.9M36.7 106.2h.1M38.6 100.4h.1M38.6 106.2h.1"/>
<path d="M38.6 106.2h5.8M38.6 100.4h5.8M50.2 113.9h.1M50.2 108.1v5.8M56 106.2h5.8M56 100.4h5.8M61.8 100.4h.1M61.8 106.2h.1M48.3 129.4h.1M48.3 129.4h1.9M56 129.4h2M58 129.4h.1"/>
<path d="M249.1 131.3h.1M249.1 125.5h.1M249.1 125.5v1.9M249.1 129.4v1.9M197 150.6h.1M197 150.6h1.9M200.8 150.6h1.9M202.7 150.6h.1"/>
</g>
<circle cx="154.5" cy="106.2" r=".38" fill="#f0f"/>
<circle cx="154.5" cy="106.2" r=".38" fill="none" stroke="#f0f" stroke-width=".17"/>
<circle cx="243.3" cy="104.2" r=".37" fill="#f0f"/>
<circle cx="243.3" cy="104.2" r=".37" fill="none" stroke="#f0f" stroke-width=".17"/>
<circle cx="243.3" cy="108.1" r=".37" fill="#f0f"/>
<circle cx="243.3" cy="108.1" r=".37" fill="none" stroke="#f0f" stroke-width=".17"/>
<circle cx="243.3" cy="111.9" r=".37" fill="#f0f"/>
<circle cx="243.3" cy="111.9" r=".37" fill="none" stroke="#f0f" stroke-width=".17"/>
<circle cx="243.2" cy="115.8" r=".38" fill="#f0f"/>
<circle cx="243.2" cy="115.8" r=".38" fill="none" stroke="#f0f" stroke-width=".17"/>
<circle cx="243.3" cy="117.7" r=".37" fill="#f0f"/>
<circle cx="243.3" cy="117.7" r=".37" fill="none" stroke="#f0f" stroke-width=".17"/>
<circle cx="243.2" cy="119.7" r=".38" fill="#f0f"/>
<circle cx="243.2" cy="119.7" r=".38" fill="none" stroke="#f0f" stroke-width=".17"/>
<circle cx="258.7" cy="125.5" r=".38" fill="#f0f"/>
<circle cx="258.7" cy="125.5" r=".38" fill="none" stroke="#f0f" stroke-width=".17"/>
<circle cx="249" cy="125.5" r=".38" fill="#f0f"/>
<circle cx="249" cy="125.5" r=".38" fill="none" stroke="#f0f" stroke-width=".17"/>
<circle cx="243.2" cy="125.5" r=".38" fill="#f0f"/>
<circle cx="243.2" cy="125.5" r=".38" fill="none" stroke="#f0f" stroke-width=".17"/>
<circle cx="258.7" cy="133.2" r=".37" fill="#f0f"/>
<circle cx="258.7" cy="133.2" r=".37" fill="none" stroke="#f0f" stroke-width=".17"/>
<circle cx="249.1" cy="133.2" r=".37" fill="#f0f"/>
<circle cx="249.1" cy="133.2" r=".37" fill="none" stroke="#f0f" stroke-width=".17"/>
<circle cx="216.2" cy="154.4" r=".38" fill="#f0f"/>
<circle cx="216.2" cy="154.4" r=".38" fill="none" stroke="#f0f" stroke-width=".17"/>
<circle cx="243.2" cy="106.2" r=".38" fill="#f0f"/>
<circle cx="243.2" cy="106.2" r=".38" fill="none" stroke="#f0f" stroke-width=".17"/>
<circle cx="243.3" cy="113.9" r=".37" fill="#f0f"/>
<circle cx="243.3" cy="113.9" r=".37" fill="none" stroke="#f0f" stroke-width=".17"/>
<circle cx="243.3" cy="133.2" r=".37" fill="#f0f"/>
<circle cx="243.3" cy="133.2" r=".37" fill="none" stroke="#f0f" stroke-width=".17"/>
<circle cx="243.2" cy="125.5" r=".38" fill="#f0f"/>
<circle cx="243.2" cy="125.5" r=".38" fill="none" stroke="#f0f" stroke-width=".17"/>
<circle cx="135.2" cy="102.3" r=".37" fill="#f0f"/>
<circle cx="135.2" cy="102.3" r=".37" fill="none" stroke="#f0f" stroke-width=".17"/>
<circle cx="142.9" cy="100.4" r=".38" fill="#f0f"/>
<circle cx="142.9" cy="100.4" r=".38" fill="none" stroke="#f0f" stroke-width=".17"/>
<circle cx="135.2" cy="117.7" r=".37" fill="#f0f"/>
<circle cx="135.2" cy="117.7" r=".37" fill="none" stroke="#f0f" stroke-width=".17"/>
<circle cx="135.2" cy="81.1" r=".38" fill="#f0f"/>
<circle cx="135.2" cy="81.1" r=".38" fill="none" stroke="#f0f" stroke-width=".17"/>
<circle cx="142.9" cy="144.8" r=".38" fill="#f0f"/>
<circle cx="142.9" cy="144.8" r=".38" fill="none" stroke="#f0f" stroke-width=".17"/>
<circle cx="158.3" cy="125.5" r=".38" fill="#f0f"/>
<circle cx="158.3" cy="125.5" r=".38" fill="none" stroke="#f0f" stroke-width=".17"/>
<circle cx="154.5" cy="113.9" r=".37" fill="#f0f"/>
<circle cx="154.5" cy="113.9" r=".37" fill="none" stroke="#f0f" stroke-width=".17"/>
<circle cx="69.5" cy="40.5" r=".37" fill="#f0f"/>
<circle cx="69.5" cy="40.5" r=".37" fill="none" stroke="#f0f" stroke-width=".17"/>
<circle cx="110.1" cy="38.6" r=".38" fill="#f0f"/>
<circle cx="110.1" cy="38.6" r=".38" fill="none" stroke="#f0f" stroke-width=".17"/>
<circle cx="135.2" cy="38.6" r=".38" fill="#f0f"/>
<circle cx="135.2" cy="38.6" r=".38" fill="none" stroke="#f0f" stroke-width=".17"/>
<circle cx="142.9" cy="38.6" r=".38" fill="#f0f"/>
<circle cx="142.9" cy="38.6" r=".38" fill="none" stroke="#f0f" stroke-width=".17"/>
<circle cx="169.9" cy="38.6" r=".38" fill="#f0f"/>
<circle cx="169.9" cy="38.6" r=".38" fill="none" stroke="#f0f" stroke-width=".17"/>
<circle cx="195" cy="38.6" r=".38" fill="#f0f"/>
<circle cx="195" cy="38.6" r=".38" fill="none" stroke="#f0f" stroke-width=".17"/>
<circle cx="202.7" cy="38.6" r=".38" fill="#f0f"/>
<circle cx="202.7" cy="38.6" r=".38" fill="none" stroke="#f0f" stroke-width=".17"/>
<circle cx="227.8" cy="38.6" r=".38" fill="#f0f"/>
<circle cx="227.8" cy="38.6" r=".38" fill="none" stroke="#f0f" stroke-width=".17"/>
<circle cx="252.9" cy="38.6" r=".38" fill="#f0f"/>
<circle cx="252.9" cy="38.6" r=".38" fill="none" stroke="#f0f" stroke-width=".17"/>
<circle cx="260.6" cy="38.6" r=".38" fill="#f0f"/>
<circle cx="260.6" cy="38.6" r=".38" fill="none" stroke="#f0f" stroke-width=".17"/>
<circle cx="23.2" cy="100.4" r=".38" fill="#f0f"/>
<circle cx="23.2" cy="100.4" r=".38" fill="none" stroke="#f0f" stroke-width=".17"/>
<circle cx="69.5" cy="100.4" r=".38" fill="#f0f"/>
<circle cx="69.5" cy="100.4" r=".38" fill="none" stroke="#f0f" stroke-width=".17"/>
<circle cx="23.2" cy="106.2" r=".38" fill="#f0f"/>
<circle cx="23.2" cy="106.2" r=".38" fill="none" stroke="#f0f" stroke-width=".17"/>
<circle cx="40.6" cy="133.2" r=".37" fill="#f0f"/>
<circle cx="40.6" cy="133.2" r=".37" fill="none" stroke="#f0f" stroke-width=".17"/>
<circle cx="61.8" cy="133.2" r=".37" fill="#f0f"/>
<circle cx="61.8" cy="133.2" r=".37" fill="none" stroke="#f0f" stroke-width=".17"/>
<g font-size="3" fill="#00007f">
<text x="9.7" y="12.5">Connector</text>
<text x="102.4" y="12.5">BUTTON</text>
<text x="9.7" y="78.1">OLED-1.3</text>
</g>
<g font-size="1.7" fill="#00007f">
<text x="13" y="22.1">U12</text>
<text x="79.2" y="23.8">U14</text>
<text x="144.8" y="28.7">R28</text>
<text x="204.7" y="28.7">R29</text>
<text x="262.6" y="28.7">R30</text>
<text x="144.8" y="30.6">10K</text>
<text x="204.7" y="30.6">10K</text>
<text x="262.6" y="30.6">NC</text>
<text x="112" y="36.4">SW7</text>
<text x="119.8" y="36.4">3*4*2.5四四四四</text>
<text x="171.9" y="36.4">SW8</text>
<text x="179.6" y="36.4">3*4*2.5四四四四</text>
<text x="229.8" y="36.4">SW9</text>
<text x="237.5" y="36.4">3*4*2.5四四四四</text>
<text x="136.8" y="42.9" transform="rotate(-90 136.8 42.9)">D9</text>
<text x="142.9" y="48">C16</text>
<text x="196.6" y="43.9" transform="rotate(-90 196.6 43.9)">D10</text>
<text x="202.7" y="48">C17</text>
<text x="254.5" y="43.9" transform="rotate(-90 254.5 43.9)">D11</text>
<text x="260.6" y="48">C18</text>
<text x="142.9" y="51.8">1NF</text>
<text x="202.7" y="51.8">1NF</text>
<text x="260.6" y="51.8">1NF</text>
<text x="11.6" y="55.7">13P_2.54MM</text>
<text x="79.2" y="57.6">13P_2.54MM</text>
<text x="136.8" y="63.5" transform="rotate(-90 136.8 63.5)">LESD8D3.3CAT5G</text>
<text x="196.6" y="63.5" transform="rotate(-90 196.6 63.5)">LESD8D3.3CAT5G</text>
<text x="254.5" y="63.5" transform="rotate(-90 254.5 63.5)">LESD8D3.3CAT5G</text>
<text x="137.1" y="90.4">R1</text>
<text x="137.1" y="92.4">0R</text>
<text x="144.8" y="90.4">R2</text>
<text x="144.8" y="92.4">1K/NC</text>
<text x="44.4" y="98.1">U7</text>
<text x="48.3" y="98.1">ME6211-3.3V</text>
<text x="75.4" y="100.1">R38</text>
<text x="81.1" y="100.1">NC</text>
<text x="183.4" y="96.2">U24</text>
<text x="200.8" y="96.2">1.3OLED</text>
<text x="27.1" y="105.9">R37</text>
<text x="32.9" y="105.9">10K</text>
<text x="156.4" y="105.9">R14</text>
<text x="162.2" y="105.9">910K</text>
<text x="23.2" y="109.7">C35</text>
<text x="23.2" y="113.6">100nF</text>
<text x="69.6" y="109.7">C62</text>
<text x="69.6" y="113.6">0.1uF</text>
<text x="137.1" y="109.7">R16</text>
<text x="137.1" y="111.7">1K/NC</text>
<text x="144.8" y="109.7">R15</text>
<text x="144.8" y="111.7">0R</text>
<text x="48.3" y="129">D15</text>
<text x="54.1" y="129">1N4148</text>
<text x="249.1" y="127.1">C38</text>
<text x="249.1" y="131">1uF</text>
<text x="258.7" y="127.1">C39</text>
<text x="258.7" y="131">1uF</text>
<text x="48.3" y="132.9">R24</text>
<text x="48.3" y="136.7">C45</text>
<text x="54.1" y="132.9">4.7K</text>
<text x="54.1" y="136.7">1uF</text>
<text x="144.8" y="136.7">R21</text>
<text x="152.6" y="136.7">R19</text>
<text x="164.1" y="136.7">R23</text>
<text x="144.8" y="138.7">4.7K</text>
<text x="152.6" y="138.7">4.7K</text>
<text x="164.1" y="138.7">0R</text>
<text x="216.3" y="146.4">C40</text>
<text x="222" y="146.4">C41</text>
<text x="179.6" y="150.3">C42</text>
<text x="185.4" y="150.3">1uF</text>
<text x="195" y="150.3">C43</text>
<text x="200.8" y="150.3">1uF</text>
<text x="216.3" y="150.3">4.7uF</text>
<text x="222" y="150.3">2.2uF</text>
</g>
<g font-size="1.7">
<text x="140.8" y="18.6">VCC3V3</text>
<text x="200.6" y="18.6">VCC3V3</text>
<text x="258.5" y="18.6">VCC3V3</text>
<text x="144.8" y="32.5">R0402</text>
<text x="204.7" y="32.5">R0402</text>
<text x="262.6" y="32.5">R0402</text>
<text x="43.7" y="39.1">VCC2.5V</text>
<text x="113.5" y="40.1">1</text>
<text x="113.5" y="38.2">2</text>
<text x="123" y="38.2">3</text>
<text x="123" y="40.1">4</text>
<text x="173.4" y="40.1">1</text>
<text x="173.4" y="38.2">2</text>
<text x="182.9" y="38.2">3</text>
<text x="182.9" y="40.1">4</text>
<text x="231.3" y="40.1">1</text>
<text x="231.3" y="38.2">2</text>
<text x="240.8" y="38.2">3</text>
<text x="240.8" y="40.1">4</text>
<text x="43.7" y="46.8">VCC2.5V</text>
<text x="38.6" y="52.6">VSYS</text>
<text x="142.9" y="53.8">C0402</text>
<text x="202.7" y="53.8">C0402</text>
<text x="260.6" y="53.8">C0402</text>
<text x="120.9" y="81.5">VCC3V3</text>
<text x="21.1" y="93.9">VSYS</text>
<text x="65.7" y="93.9">VCC3V3</text>
<text x="85" y="93.9">VCC2.5V</text>
<text x="42.1" y="100">1</text>
<text x="57.4" y="100">5</text>
<text x="170.5" y="98">12</text>
<text x="170.5" y="100">10</text>
<text x="170.5" y="101.9">11</text>
<text x="231.1" y="100">1</text>
<text x="231.1" y="101.9">7</text>
<text x="42.1" y="105.7">3</text>
<text x="57.4" y="105.7">4</text>
<text x="104.3" y="105.7">接接接接接接：</text>
<text x="104.3" y="107.6">四四SPI接接接接：R3,R4</text>
<text x="170.5" y="105.7">26</text>
<text x="231.1" y="103.8">30</text>
<text x="231.1" y="105.7">17</text>
<text x="231.1" y="107.7">16</text>
<text x="49.8" y="110.4" transform="rotate(-90 49.8 110.4)">2</text>
<text x="104.3" y="109.5">三四SPI接接接接：R2,R3</text>
<text x="104.3" y="113.4">R8 可可接接,官接官官官官接接</text>
<text x="104.3" y="111.5">IIC接接接接：R1,R4,R6,R7,R8</text>
<text x="170.5" y="113.5">13</text>
<text x="231.1" y="113.5">24</text>
<text x="231.1" y="111.5">25</text>
<text x="48.3" y="119.4">GND</text>
<text x="67.6" y="119.4">GND</text>
<text x="170.5" y="117.3">15</text>
<text x="231.1" y="119.3">21</text>
<text x="231.1" y="117.3">22</text>
<text x="231.1" y="115.4">23</text>
<text x="254.9" y="119">VCC3V3</text>
<text x="170.5" y="121.2">14</text>
<text x="170.5" y="125.1">19</text>
<text x="231.1" y="125.1">9</text>
<text x="170.5" y="128.9">18</text>
<text x="231.1" y="130.9">8</text>
<text x="231.1" y="127">6</text>
<text x="67.6" y="133.6">VCC3V3</text>
<text x="170.5" y="132.8">20</text>
<text x="181.1" y="137.5" transform="rotate(-90 181.1 137.5)">2</text>
<text x="188.8" y="137.5" transform="rotate(-90 188.8 137.5)">3</text>
<text x="196.6" y="137.5" transform="rotate(-90 196.6 137.5)">4</text>
<text x="204.3" y="137.5" transform="rotate(-90 204.3 137.5)">5</text>
<text x="231.1" y="132.8">29</text>
<text x="215.9" y="138.4" transform="rotate(-90 215.9 138.4)">27</text>
<text x="221.6" y="138.4" transform="rotate(-90 221.6 138.4)">28</text>
<text x="141" y="152.2">VCC3V3</text>
<text x="222" y="173.4">Title</text>
<text x="222" y="179.2">Size</text>
<text x="229.8" y="179.2">Document Number</text>
<text x="229.8" y="175.3">OLED-1.3</text>
<text x="285.7" y="179.2">Rev</text>
<text x="222" y="185">Date:</text>
<text x="224" y="181.1">B</text>
<text x="229.8" y="181.1">OLED-1.3</text>
<text x="232.1" y="185">Friday, October 15, 2021</text>
<text x="260.6" y="185">Sheet</text>
<text x="270.3" y="185">1</text>
<text x="276.1" y="185">of</text>
<text x="281.9" y="185">1</text>
<text x="287.7" y="181.1">V1.0</text>
</g>
<g font-size="1.7" fill="#003f7f">
<text x="18.4" y="29.8">13</text>
<text x="80.2" y="27.9">1</text>
<text x="80.2" y="29.8">2</text>
<text x="18.4" y="35.6">10</text>
<text x="18.4" y="33.7">11</text>
<text x="18.4" y="31.7">12</text>
<text x="80.2" y="31.7">3</text>
<text x="80.2" y="33.7">4</text>
<text x="80.2" y="35.6">5</text>
<text x="19.3" y="41.4">7</text>
<text x="19.3" y="39.4">8</text>
<text x="19.3" y="37.5">9</text>
<text x="80.2" y="37.5">6</text>
<text x="80.2" y="39.4">7</text>
<text x="80.2" y="41.4">8</text>
<text x="116.8" y="41.4">1</text>
<text x="116.8" y="39.4">2</text>
<text x="119.7" y="39.4">3</text>
<text x="119.7" y="41.4">4</text>
<text x="176.7" y="41.4">1</text>
<text x="176.7" y="39.4">2</text>
<text x="179.6" y="39.4">3</text>
<text x="179.6" y="41.4">4</text>
<text x="234.6" y="41.4">1</text>
<text x="234.6" y="39.4">2</text>
<text x="237.5" y="39.4">3</text>
<text x="237.5" y="41.4">4</text>
<text x="19.3" y="47.2">4</text>
<text x="19.3" y="45.2">5</text>
<text x="19.3" y="43.3">6</text>
<text x="80.2" y="43.3">9</text>
<text x="80.2" y="45.2">10</text>
<text x="80.2" y="47.2">11</text>
<text x="19.3" y="53">1</text>
<text x="19.3" y="51">2</text>
<text x="19.3" y="49.1">3</text>
<text x="80.2" y="49.1">12</text>
<text x="80.2" y="51">13</text>
<text x="45.4" y="101.2">IN</text>
<text x="51.3" y="101.2">OUT</text>
<text x="174.7" y="99.3">BS2</text>
<text x="174.7" y="101.2">BS0</text>
<text x="224.3" y="101.2">NC_1</text>
<text x="45.4" y="107">EN</text>
<text x="51.1" y="107.1" transform="rotate(-90 51.1 107.1)">GND</text>
<text x="52.8" y="107">BP</text>
<text x="174.7" y="103.1">BS1</text>
<text x="174.7" y="107">IREF</text>
<text x="223.7" y="107">E/RD#</text>
<text x="224.3" y="103.1">NC_2</text>
<text x="224.3" y="105.1">NC_3</text>
<text x="224.4" y="108.9">R/W#</text>
<text x="226.6" y="112.8">D7</text>
<text x="174.7" y="114.7">CS#</text>
<text x="174.7" y="118.6">D/C#</text>
<text x="226.6" y="118.6">D4</text>
<text x="226.6" y="116.6">D5</text>
<text x="226.6" y="114.7">D6</text>
<text x="174.7" y="122.4">RES#</text>
<text x="226.6" y="120.5">D3</text>
<text x="174.7" y="126.3">D1</text>
<text x="174.7" y="130.2">D0</text>
<text x="224.3" y="128.2">VBAT</text>
<text x="225.1" y="126.3">VDD</text>
<text x="174.7" y="134">D2</text>
<text x="182.3" y="134.2" transform="rotate(-90 182.3 134.2)">C2P</text>
<text x="190" y="134.2" transform="rotate(-90 190 134.2)">C2N</text>
<text x="197.8" y="134.2" transform="rotate(-90 197.8 134.2)">C1P</text>
<text x="205.5" y="134.2" transform="rotate(-90 205.5 134.2)">C1N</text>
<text x="217.1" y="134.2" transform="rotate(-90 217.1 134.2)">VCOMH</text>
<text x="222.8" y="134.2" transform="rotate(-90 222.8 134.2)">VCC</text>
<text x="224.4" y="134">VLSS</text>
<text x="225.4" y="132.1">VSS</text>
</g>
<g font-size="1.7" fill="#f00">
<text x="34.4" y="28.6">IO36</text>
<text x="34.4" y="30.5">IO39</text>
<text x="149.1" y="38.2">IO36</text>
<text x="208.9" y="38.2">IO39</text>
<text x="266.8" y="38.2">IO25</text>
<text x="35.2" y="42.1">IO25</text>
<text x="56.4" y="44">IO21</text>
<text x="56.4" y="42.1">IO22</text>
<text x="156.8" y="113.5">CS</text>
<text x="156.8" y="117.4">D/C</text>
<text x="143.3" y="125.1">IO21</text>
<text x="152.9" y="121.2">RES</text>
<text x="151" y="129">IO22</text>
<text x="33.3" y="132.8">RES</text>
<text x="162.6" y="132.8">D2</text>
</g>
<g font-size="1.4">
<text x="30.9" y="1.4">5</text>
<text x="88.9" y="1.4">4</text>
<text x="146.8" y="1.4">3</text>
<text x="204.7" y="1.4">2</text>
<text x="262.6" y="1.4">1</text>
<text x=".5" y="26.1">D</text>
<text x="292.1" y="26.1">D</text>
<text x=".5" y="71.9">C</text>
<text x="292.1" y="71.9">C</text>
<text x=".5" y="117.8">B</text>
<text x="292.1" y="117.8">B</text>
<text x=".5" y="163.6">A</text>
<text x="292.1" y="163.6">A</text>
<text x="30.9" y="186.8">5</text>
<text x="88.9" y="186.8">4</text>
<text x="146.8" y="186.8">3</text>
<text x="204.7" y="186.8">2</text>
<text x="262.6" y="186.8">1</text>
</g>
</svg>
